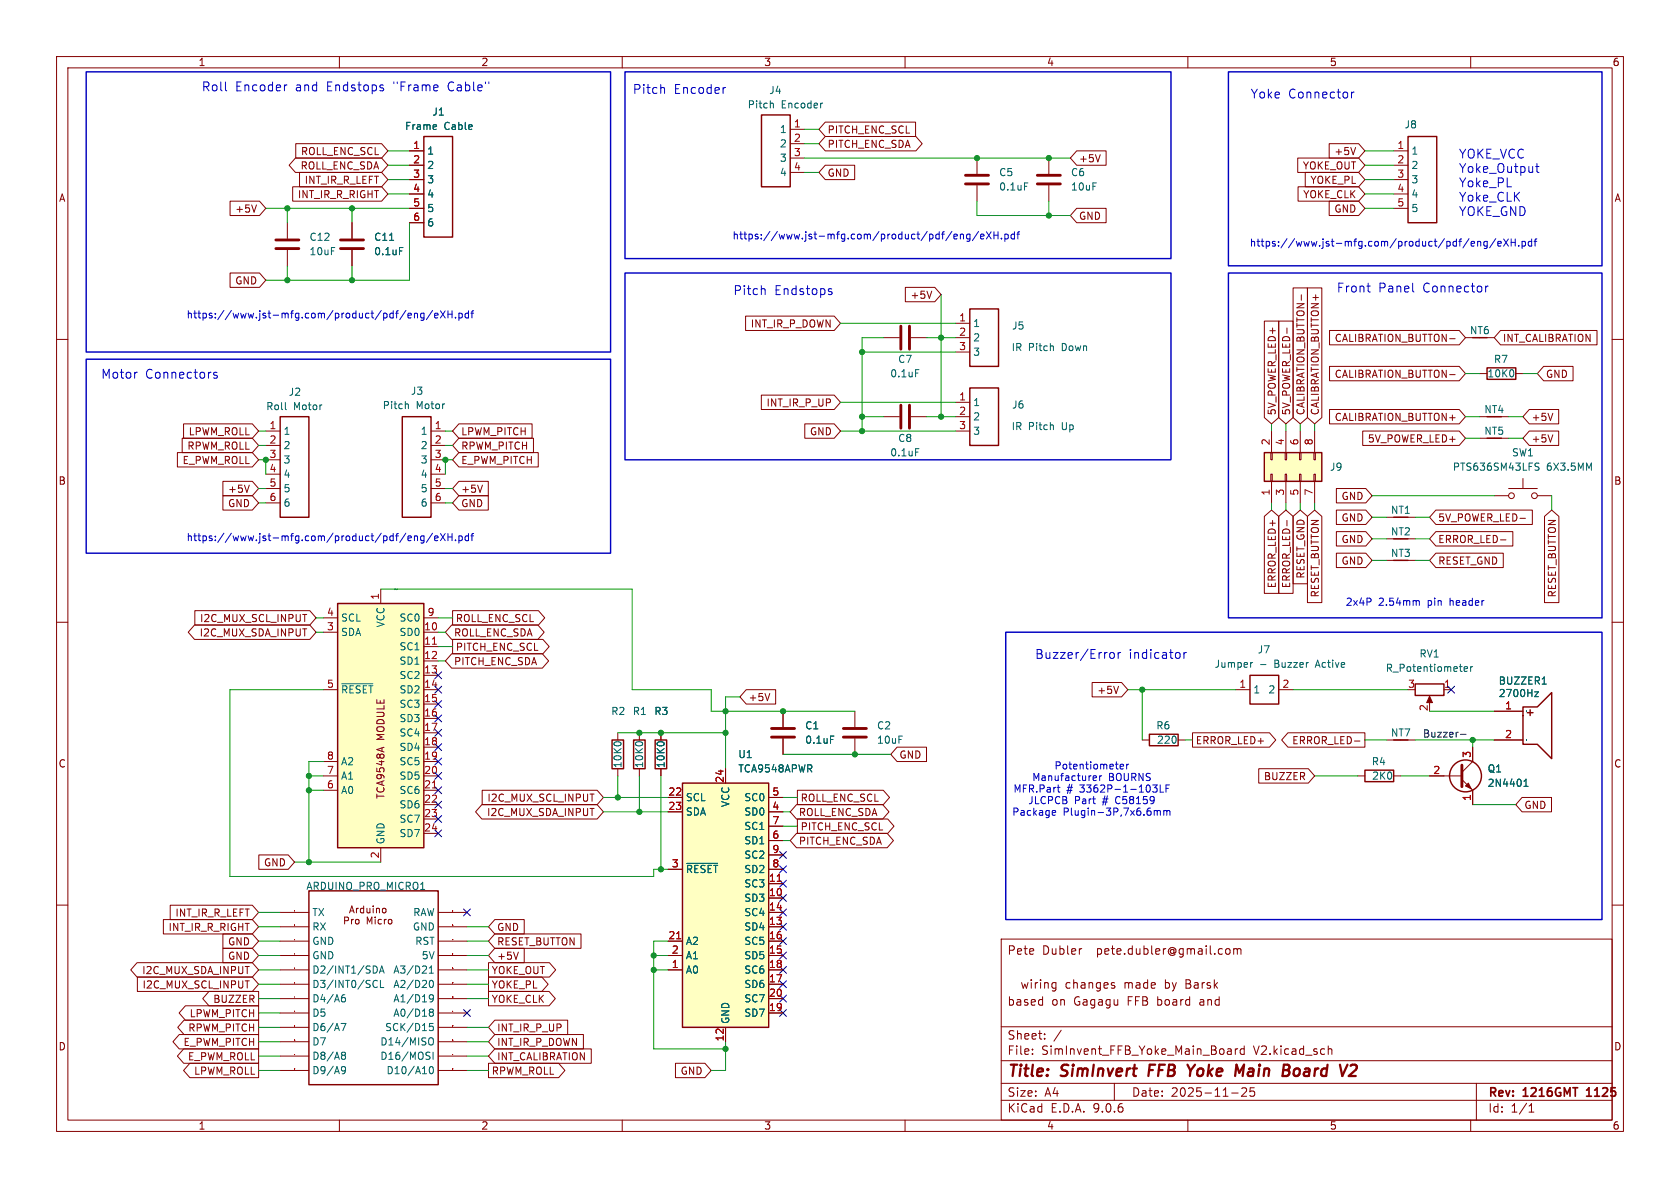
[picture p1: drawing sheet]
<svg xmlns="http://www.w3.org/2000/svg" width="297mm" height="210mm" viewBox="0 0 297 210" stroke-linecap="round" stroke-linejoin="round" font-family="sans-serif">
<g fill="none" stroke="#840000" stroke-width=".18">
<path d="M10 10h277v190h-277zM12 12h273v186h-273zM60 10v2M110 10v2M160 10v2M210 10v2M260 10v2M50.8 39.4v2.8M62.2 39.4v2.8M72.4 26.7h2.5M72.4 29.2h2.5M72.4 31.8h2.5"/>
<path d="M72.4 34.3h2.5M72.4 36.8h2.5M72.4 39.4h2.5M50.8 44.2v2.8M62.2 44.2v2.8M259.1 59.7h5.1M10 60h2M47 76.2h2.5M47 78.7h2.5M76.2 76.2h2.5M76.2 78.7h2.5M261.6 66h1.3"/>
<path d="M268 66h1.2M285 60h2M47 81.3h2.5M47 83.8h2.5M47 86.4h2.5M47 88.9h2.5M76.2 81.3h2.5M76.2 83.8h2.5M76.2 86.4h2.5M76.2 88.9h2.5M10 110h2M285 110h2"/>
<path d="M138.4 125.7v2.8M138.4 130.6v2.8M151.1 125.7v2.8M151.1 130.6v2.8M10 160h2M49.5 161.3h5.1M49.5 163.8h5.1M49.5 166.4h5.1M49.5 168.9h5.1M49.5 171.5h5.1M49.5 174h5.1M49.5 176.5h5.1"/>
<path d="M49.5 179.1h5.1M60.9 162.8l.6-.1 .1-.2v-.3l-.7-.1v1.2M61.8 161.4l.4-1.2 .4 1.2M61.9 161h.6M62.1 162.5v.8M62.5 162.5l-.4 .3M62.9 162.6l.2-.1 .3 .1 .1 .5-.1 .2h-.3l-.2-.1zM63 160.6v.8M63.4 160.6l-.4 .2M64.3 160.6h-.4l-.2 .2 .1 .5h.5M64.3 160.2v1.2M64.9 160.6v.7l.3 .1 .2-.1"/>
<path d="M64.9 163.3v-1.2l.4 .9 .4-.9v1.2M65.4 160.6v.8M66 160.2v.1M66 160.6v.8M66.3 162.1v.1M66.3 162.5v.8M66.6 160.7l.1-.1h.3l.1 .8M66.6 160.6v.8M67.4 162.6l-.3-.1-.3 .3 .2 .5h.4M67.7 160.7l.1-.1 .4 .1v.4l-.1 .2-.3 .1-.1-.1zM67.9 162.5v.8M68.3 162.5l-.4 .3"/>
<path d="M68.7 163.2l.2 .1 .3-.1M77.5 161.3h5M77.5 163.8h5M77.5 166.4h5M77.5 168.9h5M77.5 171.5h5M77.5 174h5M77.5 176.5h5M77.5 179.1h5M177 166h108v32h-108zM184.2 176.7l.1 .1M184.3 176.2v1.5"/>
<path d="M184.3 177.6l-.1 .1M186.5 173.7l.2 .1M186.7 173.7l-.1 1.4M186.7 174.6l-.2 .1M191.1 167.7h.1M197 174.3v.3M216.7 168l.3-.3 .3 .1 .2 .2v.4l-.2 .2-.3 .1-.3-.3M218.1 167.8l.4-.1 .2 .2M218.1 167.7v1M218.7 167.9l.3-.2 .3 .1 .1 .9M218.7 167.9v.8M285 160h2"/>
<path d="M49.5 181.6h5.1M49.5 184.2h5.1M49.5 186.7h5.1M49.5 189.2h5.1M60 198v2M77.5 181.6h5M77.5 184.2h5M77.5 186.7h5M77.5 189.2h5M110 198v2M160 198v2M177 194.5h108"/>
<path d="M177 191.5h108M177 187.5h108M177 181.5h108M182.5 186.3v.1M182.5 185.5v.1M184.7 183.6v.1M184.7 182.8v.1M187.6 182.1l-1.3 2M197 191.5v3M210 198v2M217.2 185.4h.3l.2 .2v.8M217.7 186.3l-.5 .1"/>
<path d="M217.7 185.8h-.5M217.7 193.2h1.2M218.4 185.4v1M218.8 185.4l-.3 .1-.1 .2M219.5 192.4l.6-.1 .2 .1 .1 .3-.9 1.1h.9M220 185.5l-.5-.1-.3 .3v.4l.2 .2h.6M220 184.9v1.5M221.7 192.3h-.7v.7l.2-.1h.5l.1 .3-.1 .5-.2 .1-.5-.1M234.8 185.5l.2-.1 .4 .1 .1 .9M234.8 184.9v1.5M260 198v2M261 191.5v6.5"/>
<path d="M270.3 196.6h.9M270.3 195.5l.4-.4v1.5"/>
</g>
<path d="M280.5 193.8h.8M280.6 192.6l-.1 .1" fill="none" stroke="#840000" stroke-width=".3"/>
<path d="M203.3 188.2l-.3 2M209.9 188.2l.6 1.1M210.5 189.3l-.2 .9M211.3 188.2l-.8 1.1M219.1 189.6l.8-1.4-.2 2M229.5 188.9a.62 .62 0 0 0-.7 .4v.7l.2 .2h.3M239.1 188.2h.5a.45 .45 0 0 1 .3 .6l-.2 .3-1.3 1.1h1.3" fill="none" stroke="#840000" stroke-width=".4"/>
<path d="M48.8 42.4h4M48.8 43.9h4M60.2 42.4h4.1M60.2 43.9h4.1M136.4 128.8h4.1M136.4 130.3h4.1M149.1 128.8h4.1M149.1 130.3h4.1" fill="none" stroke="#840000" stroke-width=".51"/>
<g fill="none" stroke="#006464" stroke-width=".18">
<path d="M77.1 22.1l.1 .2-.6 .2M68.9 42.5h.7M70.6 43.8h.6M50.4 72.2l.2 .2M71.8 71.4l.4 .2v.6M267.5 65.5l.1 .3-.1 .7M146.8 130.1h.6M60.5 176.4l.3-.1 .3 .3-.1 .4h-.5M61 175.8l-.5 .2M66.2 173.4l.3-.1 .2 .1M66.3 170.8a.68 .68 0 0 1 .4 .6 .68 .68 0 0 1-.4 .6M66.7 174.4l-.2 .2-.3-.1"/>
<path d="M67.1 172l.4-1.2 .4 1.2M67.2 171.7h.6M67.3 173.3v1.3h.6M75.9 172h.7M75.9 171.1l.4-.3v1.2M76 173.4l.2-.1a.68 .68 0 0 1 .4 .6 .68 .68 0 0 1-.4 .7l-.2-.2-.1-.3zM76.1 178.9l-.2-.2 .2-.3h.3l.2 .2-.2 .3M76.1 178.9l-.2 .3 .1 .3 .1 .1h.4l.1-.2v-.2l-.2-.3M76.1 178.9h.3M76.6 176.4l-.2 .2h-.3l-.2-.2 .1-.5 .4-.1 .2 .2a.84 .84 0 0 1-.3 1.1h-.3M60.3 180.9h.8l-.5 1.3M60.5 186.1l.3-.1 .2 .1 .1 .2-.3 .2"/>
<path d="M60.5 188.6l.3-.1 .2 .2a.84 .84 0 0 1-.3 1.1h-.2M60.5 186.5h.1M60.6 186.5h.2M60.6 186.5l-.1 .1M60.8 186.5l.3 .3-.1 .3-.2 .2-.3-.1M61.1 189.1l-.3 .2h-.3M75.8 186.7l.2 .2-.2 .4M75.8 183.6l.3-.1a.43 .43 0 0 1 .5 .4v.4a.43 .43 0 0 1-.3 .4 .43 .43 0 0 1-.5-.2M75.8 186l.2 .1M76 188.7l.2-.2a.68 .68 0 0 1 .4 .7 .68 .68 0 0 1-.4 .6l-.2-.1-.1-.4zM76.6 186v1.3M76.6 180.9h-.6l-.1 .6 .2-.1 .4 .1 .1 .1v.5l-.2 .1-.5-.1"/>
</g>
<path d="M74.9 24.1h5.1v17.8h-5.1zM49.5 73.7h5.1v17.7h-5.1zM71.1 73.7h5.1v17.7h-5.1zM262.9 65h5.1v2.1h-5.1zM54.6 157.5h22.9v34.2h-22.9z" fill="none" stroke="#840000" stroke-width=".25"/>
<g fill="none" stroke="#a90000" stroke-width=".18">
<path d="M52.1 176.2h.1M52.1 161h.1M52.1 173.7h.1M52.1 178.8h.1M52.1 168.6h.1M52.1 163.6h.1M52.1 163.5h.1M52.1 166.1h.1M52.1 171.2h.1M52.1 163.5v.1M80 163.6h.1M80 166.1h.1"/>
<path d="M80 178.8h.1M80 161h.1M80 163.5h.1M80 173.7h.1M80 176.2v.1M80 163.5v.1M80 168.6h.1M80 171.2h.1M52.1 183.9h.1M52.1 186.4h.1M52.1 189h.1M52.1 188.9v.1"/>
<path d="M52.1 188.9h.1M52.1 181.3h.1M80 183.9h.1M80 189h.1M80 188.9v.1M80 186.4h.1M80 181.3h.1M80 188.9h.1"/>
</g>
<path d="M120.6 138.4h15.3v43.2h-15.3z" fill="#ffffc2"/>
<path d="M120.6 138.4h15.3v43.2h-15.3z" fill="none" stroke="#840000" stroke-width=".25"/>
<g fill="none" stroke="#840000" stroke-width=".18">
<path d="M264.2 87.6h2.5M266.7 86.4h5.1M269.2 84.6v1.8M271.8 87.6h2.5M128.3 135.9v2.5M118.1 141h2.5M118.1 143.5h2.5M118.1 153.7h2.5M135.9 141h2.5M135.9 143.5h2.5M135.9 153.7h2.5M135.9 146.1h2.5"/>
<path d="M135.9 148.6h2.5M135.9 151.1h2.5M135.9 156.2h2.5M135.9 158.8h2.5M118.1 166.4h2.5M118.1 168.9h2.5M118.1 171.5h2.5M135.9 166.4h2.5M135.9 168.9h2.5M135.9 171.5h2.5M135.9 161.3h2.5M135.9 163.8h2.5"/>
<path d="M135.9 174h2.5M135.9 176.5h2.5M135.9 179.1h2.5M128.3 181.6v2.6"/>
<circle cx="267.2" cy="87.6" r=".51"/>
<circle cx="271.3" cy="87.6" r=".51"/>
</g>
<path d="M271.5 82.4l.5 .2 .1 .3-.3 .2h-.4M271.5 81.9h.6M121.4 152.6h5.5" fill="none" stroke="#006464" stroke-width=".18"/>
<path d="M137.4 155.8h.7M119.6 166h.7" fill="none" stroke="#a90000" stroke-width=".18"/>
<path d="M223.5 80h10.2v5.1h-10.2z" fill="#ffffc2"/>
<g fill="none" stroke="#840000" stroke-width=".25">
<path d="M223.5 80h10.2v5.1h-10.2zM221 119.4h5.1v5.1h-5.1zM108.2 130.8h2v5.1h-2zM112 130.8h2v5.1h-2zM241.3 136.1h5.1v2.1h-5.1zM250.2 120.9h5.1v2h-5.1zM269.2 125h2.6l2.5-2.6v11.7l-2.5-2.5h-2.6zM270 126h1M270.5 125.5v1"/>
<circle cx="259.1" cy="137.2" r="2.82"/>
</g>
<g fill="none" stroke="#840000" stroke-width=".18">
<path d="M224.8 76.2v3.8M227.3 76.2v3.8M229.9 76.2v3.8M232.4 76.2v3.8M261.6 73.7h5.1M224.7 83.8h.2v1.3h-.2zM224.7 80h.2v1.3h-.2zM224.8 85.1v3.8M227.2 83.8h.3v1.3h-.3zM227.2 80h.3v1.3h-.3zM227.3 85.1v3.8M229.7 83.8h.3v1.3h-.3z"/>
<path d="M229.7 80h.3v1.3h-.3zM229.9 85.1v3.8M232.3 83.8h.2v1.3h-.2zM232.3 80h.2v1.3h-.2zM232.4 85.1v3.8M245.1 95.3h5.1M245.1 91.4h5.1M245.1 99.1h5.1M109.2 129.5v1.3M109.2 135.9v1.3M113 129.5v1.3M113 135.9v1.3"/>
<path d="M218.4 121.9h2.6M226.1 121.9h2.5M240 137.2h1.3M245.1 130.8h5.1M246.4 137.2h1.2M252.7 123.4v1.1M252.7 137.2h5.7M255.3 121.9h1.2M258.4 137.8l1.9 1.9v2.5M260.3 132.1v2.5l-1.9 1.9M264.2 130.8h5M264.2 125.7h5"/>
</g>
<g fill="none" stroke="#006464" stroke-width=".18">
<path d="M221.5 117.1l-.3 .1M222.8 117.5h1M258.8 118.3l.6-.2v-.2l-.4-.1-.2 .2 .1 .6h.5M260 117.8v.9M260.3 117.8l-.3 .3M108.7 131.2l.3-.1 .7 .1M112.5 131.2l.3-.1 .7 .1M269.4 139h.7M269.4 138.1l.4-.4v1.3M269.9 130.8h.1M269.9 125.7h.1M271.3 122.3h.7l-.7 .8h.7"/>
<path d="M272.6 120.9h.8"/>
</g>
<g fill="#840000" stroke="#840000" stroke-width=".18">
<path d="M252.7 123.1l.5 1.1h-1z"/>
<path d="M259.1 138.9l.5-.5 .5 1z"/>
</g>
<path d="M258.4 135.3v3.8" fill="none" stroke="#840000" stroke-width=".51"/>
<path d="M59.7 106.7h15.2v43.2h-15.2z" fill="#ffffc2"/>
<path d="M134.6 20.3h5.1v12.7h-5.1zM248.9 24.1h5.1v15.3h-5.1zM171.4 54.6h5.1v10.2h-5.1zM171.4 68.6h5.1v10.1h-5.1zM59.7 106.7h15.2v43.2h-15.2zM115.8 130.8h2.1v5.1h-2.1zM203.2 129.8h5.1v2h-5.1z" fill="none" stroke="#840000" stroke-width=".25"/>
<g fill="none" stroke="#840000" stroke-width=".18">
<path d="M40.7 35.6h5.2l1.1 1.2-1.1 1.3h-5.2zM45.3 36.2l-.4 1.3M51.7 33h15.8l1.1 1.3-1.1 1.3h-15.8zM52.2 27.9h15.3l1.1 1.3-1.1 1.3h-15.3l-1.1-1.3zM52.3 25.4h15.2l1.1 1.3-1.1 1.2h-15.2zM53 30.5h14.5l1.1 1.3-1.1 1.2h-14.5zM62.2 39.4v2.8M72.4 26.7h2.5M72.4 29.2h2.5M72.4 31.8h2.5M72.4 34.3h2.5M72.4 36.8h2.5"/>
<path d="M72.4 39.4h2.5M139.7 22.9h2.5M139.7 25.4h2.5M139.7 27.9h2.5M139.7 30.5h2.5M145.9 29.2h5.2v2.6h-5.2l-1.1-1.3zM145.9 21.6h16v2.5h-16l-1.1-1.2zM145.9 24.1h16l1.1 1.3-1.1 1.3h-16l-1.1-1.3zM172.7 27.9v2.8M172.7 32.8v2.8M185.4 27.9v2.8M185.4 32.8v2.8"/>
<path d="M190.3 36.8h5.2v2.6h-5.2l-1.1-1.3zM190.3 26.7h5.2v2.5h-5.2l-1.1-1.3zM194.5 27.3l-.4 1.3M229.4 27.9h10.8l1.1 1.3-1.1 1.3h-10.8zM229.5 33h10.7l1.1 1.3-1.1 1.3h-10.7zM230.8 30.5h9.4l1.1 1.3-1.1 1.2h-9.4zM235 25.4h5.2l1.1 1.3-1.1 1.2h-5.2zM235 35.6h5.2l1.1 1.2-1.1 1.3h-5.2zM239.6 26.1l-.4 1.2M246.4 26.7h2.5M246.4 29.2h2.5M246.4 31.8h2.5"/>
<path d="M246.4 34.3h2.5M246.4 36.8h2.5M40.7 48.3h5.2l1.1 1.2-1.1 1.3h-5.2zM62.2 44.2v2.8M131.8 55.9h15.7l1.1 1.3-1.1 1.2h-15.7zM156.2 59.7h2.8M160.1 50.8h5.2l1.1 1.3-1.1 1.2h-5.2zM161 59.7h2.8M164.7 51.5l-.4 1.2M168.9 57.2h2.5M168.9 59.7h2.5M223.5 56.8h2.6v17l-1.3 1.1-1.3-1.1z"/>
<path d="M226.1 56.8h2.5v17l-1.3 1.1-1.2-1.1zM227.5 58v.9M228.6 50.9h2.5v22.9l-1.2 1.1-1.3-1.1zM230.1 52.1v1M231.1 50.9h2.6v22.9l-1.3 1.1-1.3-1.1zM235 58.4h23l1.1 1.3-1.1 1.3h-23zM256.3 59.9h.9M265.3 58.4h17v2.6h-17l-1.1-1.3zM32.2 77.5h12.4l1.1 1.2-1.1 1.3h-12.4zM32.4 74.9h12.2l1.1 1.3-1.1 1.3h-12.2zM81.1 74.9h13v2.6h-13l-1.1-1.3zM81.1 77.5h13.2v2.5h-13.2l-1.1-1.3z"/>
<path d="M134.6 69.8h12.9l1.1 1.3-1.1 1.3h-12.9zM142.3 74.9h5.2l1.1 1.3-1.1 1.3h-5.2zM156.2 73.7h2.8M161 73.7h2.8M168.9 71.1h2.5M168.9 73.7h2.5M168.9 76.2h2.5M168.9 62.2h2.5M235 72.4h23l1.1 1.3-1.1 1.2h-23zM235 64.8h23l1.1 1.2-1.1 1.3h-23zM240.9 76.2h17.1l1.1 1.3-1.1 1.2h-17.1zM256.3 66.2h.9"/>
<path d="M261.6 77.5h5.1M270.4 76.2h5.2v2.5h-5.2l-1.2-1.2zM270.4 72.4h5.2v2.5h-5.2l-1.2-1.2zM272.9 64.8h5.2v2.5h-5.2l-1.1-1.3zM274.5 76.9l-.4 1.2M274.5 73.1l-.4 1.2M31.4 80h13.2l1.1 1.3-1.1 1.3h-13.2zM39.4 85.1h5.2l1.1 1.3-1.1 1.2h-5.2zM39.4 87.6h5.2l1.1 1.3-1.1 1.3h-5.2zM44.1 85.8l-.5 1.2M81.1 85.1h5.2v2.5h-5.2l-1.1-1.2zM81.1 87.6h5.2v2.6h-5.2l-1.1-1.3z"/>
<path d="M81.1 80h14.1v2.6h-14.1l-1.1-1.3zM85.3 85.8l-.4 1.2M223.5 91.3l1.3-1.1 1.3 1.1v13.6h-2.6zM226.1 91.3l1.2-1.1 1.3 1.1v13.6h-2.5zM227.5 92v1M228.6 91.3l1.3-1.1 1.2 1.1v11.9h-2.5zM231.1 91.3l1.3-1.1 1.3 1.1v15.2h-2.6zM236.3 86.4h5.2l1.1 1.2-1.1 1.3h-5.2zM236.3 97.8h5.2l1.1 1.3-1.1 1.2h-5.2zM236.3 90.2h5.2l1.1 1.2-1.1 1.3h-5.2zM236.3 94h5.2l1.1 1.3-1.1 1.2h-5.2zM253.8 90.2h17.1v2.5h-17.1l-1.1-1.3z"/>
<path d="M253.8 97.8h12v2.5h-12l-1.1-1.2zM253.8 94h13.7v2.5h-13.7l-1.1-1.2zM265.3 95.4h.9M268.7 91.6h1M273 91.3l1.3-1.1 1.3 1.1v15.2h-2.6zM34.4 110.5h20.4l1.1 1.3-1.1 1.2h-20.4l-1.1-1.2zM34.4 107.9h20.4l1.1 1.3-1.1 1.3h-20.4zM57.1 109.2h2.6M57.1 111.8h2.6M67.3 104.1v2.6M74.9 109.2h2.6M74.9 111.8h2.6"/>
<path d="M74.9 114.3h2.6M74.9 116.8h2.6M74.9 119.4h2.6M79.9 115.6h16l1.1 1.2-1.1 1.3h-16l-1.2-1.3zM79.9 110.5h15.2l1.1 1.3-1.1 1.2h-15.2l-1.2-1.2zM80 107.9h15.2l1.1 1.3-1.1 1.3h-15.2zM80 113h16l1.1 1.3-1.1 1.3h-16zM57.1 121.9h2.6M57.1 134.6h2.6M57.1 137.2h2.6M57.1 139.7h2.6M74.9 121.9h2.6"/>
<path d="M74.9 134.6h2.6M74.9 137.2h2.6M74.9 139.7h2.6M74.9 124.5h2.6M74.9 127h2.6M74.9 129.5h2.6M74.9 132.1h2.6M85.2 139.7h20.4l1.1 1.3-1.1 1.2h-20.4zM116.8 129.5v1.3M116.8 135.9v1.3M128.3 135.9v2.5M131.9 121.9h5.2v2.6h-5.2l-1.1-1.3z"/>
<path d="M136.1 122.6l-.4 1.3M138.4 125.7v2.8M138.4 130.6v2.8M141 139.7h15.2l1.1 1.3-1.1 1.2h-15.2zM158.6 132.1h5.2v2.5h-5.2l-1.1-1.2zM193.1 120.6h5.2l1.1 1.3-1.1 1.3h-5.2zM197.7 121.3l-.4 1.3M201.9 130.8h1.3M208.3 130.8h1.2M210.8 129.5h13.6l1.1 1.3-1.1 1.3h-13.6zM222.5 135.9h8.8l1.1 1.3-1.1 1.2h-8.8zM227.7 129.5h13.6v2.6h-13.6l-1.1-1.3z"/>
<path d="M239.5 131h.9M252.7 137.2h2.6M260.3 132.1v2.5M260.3 139.7v2.5M264.2 130.8h5M264.2 125.7h5M45.8 151.1h5.2l1.1 1.3-1.1 1.3h-5.2zM67.3 149.9v2.5M74.9 142.2h2.6M74.9 144.8h2.6M74.9 147.3h2.6M85.2 142.2h20.4l1.1 1.3-1.1 1.3h-20.4l-1.1-1.3z"/>
<path d="M118.1 141h2.5M118.1 143.5h2.5M118.1 153.7h2.5M135.9 141h2.5M135.9 143.5h2.5M135.9 153.7h2.5M135.9 146.1h2.5M135.9 148.6h2.5M135.9 151.1h2.5M135.9 156.2h2.5M135.9 158.8h2.5M140.8 147.3h16l1.2 1.3-1.2 1.3h-16l-1.1-1.3z"/>
<path d="M140.8 142.2h15.3l1.1 1.3-1.1 1.3h-15.3l-1.1-1.3zM141 144.8h15.9l1.2 1.3-1.2 1.2h-15.9zM269.1 141h5.2v2.5h-5.2l-1.1-1.3zM24.2 170.2h20.4l1.1 1.3-1.1 1.2h-20.4l-1.1-1.2zM24.3 172.7h20.3l1.1 1.3-1.1 1.3h-20.3zM28.9 162.6h15.7l1.1 1.2-1.1 1.3h-15.7zM30.1 160h14.5l1.1 1.3-1.1 1.3h-14.5zM32.8 177.8h12.9v2.5h-12.9l-1.1-1.2zM36.9 175.3h8.8v2.5h-8.8l-1.1-1.3zM39.4 167.6h5.2l1.1 1.3-1.1 1.3h-5.2zM39.4 165.1h5.2l1.1 1.3-1.1 1.2h-5.2zM86.4 175.3h10.7l1.1 1.2-1.1 1.3h-10.7z"/>
<path d="M86.4 172.7h9.4l1.1 1.3-1.1 1.3h-9.4zM86.4 170.2h10.7l1.1 1.3-1.1 1.2h-10.7zM87.5 167.6h5.2v2.6h-5.2l-1.1-1.3zM87.5 162.6h5.2v2.5h-5.2l-1.1-1.3zM87.5 165.1h15.2v2.5h-15.2l-1.1-1.2zM91.6 168.3l-.4 1.3M118.1 166.4h2.5M118.1 168.9h2.5M118.1 171.5h2.5M135.9 166.4h2.5M135.9 168.9h2.5M135.9 171.5h2.5"/>
<path d="M135.9 161.3h2.5M135.9 163.8h2.5M135.9 174h2.5M135.9 176.5h2.5M135.9 179.1h2.5M31.7 182.9h14v2.5h-14l-1.1-1.2zM32.5 185.4h13.2v2.6h-13.2l-1.1-1.3zM32.5 180.3h13.2v2.6h-13.2l-1.1-1.3zM33.6 188h12.1v2.5h-12.1l-1.2-1.3zM86.4 188h12.4l1.1 1.2-1.1 1.3h-12.4zM87.5 182.9h15.6v2.5h-15.6l-1.1-1.2zM87.5 185.4h17v2.6h-17l-1.1-1.3z"/>
<path d="M87.5 180.3h12.9v2.6h-12.9l-1.1-1.3zM119.4 188h5.2l1.1 1.2-1.1 1.3h-5.2zM128.3 181.6v2.6"/>
</g>
<g fill="none" stroke="#006464" stroke-width=".18">
<path d="M136.4 18.2l.3 .2v.7M145.4 18.2l-.2 .1M77.1 22.1l.1 .2-.6 .2M181.1 32.3h.6M68.9 42.5h.7M70.6 43.8h.6M161.9 79.3h.6M161.9 65.3h.6M60.4 120.9h5.5M116.3 131.2l.3-.1 .7 .1M146.8 130.1h.6M269.4 139h.7"/>
<path d="M269.4 138.1l.4-.4v1.3M269.9 130.8h.1M269.9 125.7h.1M271.3 122.3h.7l-.7 .8h.7M272.6 120.9h.8M121.4 152.6h5.5"/>
</g>
<path d="M76.4 113.9h.8M76.4 139.3h.8M137.4 155.8h.7M119.6 166h.7" fill="none" stroke="#a90000" stroke-width=".18"/>
<path d="M170.7 31h4.1M170.7 32.5h4.1M183.4 31h4.1M183.4 32.5h4.1M159.3 57.7v4M160.8 57.7v4M159.3 71.6v4.1M160.8 71.6v4.1" fill="none" stroke="#840000" stroke-width=".51"/>
<path d="M258.2 129.8h1" fill="none" stroke="#0f0f0f" stroke-width=".18"/>
<g fill="none" stroke="#009600" stroke-width=".18">
<path d="M47 36.8h25.4M50.8 36.8v2.6M62.2 36.8v2.6M68.6 29.2h3.8M68.6 26.7h3.8M68.6 31.8h3.8M68.6 34.3h3.8M72.4 39.4v10.1h-25.4M142.2 27.9h47M142.2 30.5h2.6M142.2 22.9h2.6M142.2 25.4h2.6"/>
<path d="M172.7 35.6v2.5h16.5M185.4 35.6v2.5M241.3 29.2h5.1M241.3 26.7h5.1M241.3 36.8h5.1M241.3 31.8h5.1M241.3 34.3h5.1M50.8 47v2.5M62.2 47v2.5M148.6 57.2h20.3M156.2 59.7h-3.8v16.5M163.8 59.7h5.1"/>
<path d="M166.4 52.1v21.6M45.7 76.2h1.3M45.7 78.7h1.3M78.7 76.2h1.3M78.7 78.7h1.3M148.6 71.1h20.3M148.6 76.2h20.3M152.4 73.7h3.8M152.4 62.2h16.5M163.8 73.7h5.1M224.8 74.9v1.3M227.3 74.9v1.3"/>
<path d="M229.9 74.9v1.3M232.4 74.9v1.3M259.1 73.7h2.5M259.1 66h2.5M259.1 77.5h2.5M266.7 73.7h2.5M266.7 77.5h2.5M269.2 66h2.6M45.7 86.4h1.3M45.7 81.3h1.3v2.5M45.7 88.9h1.3M78.7 86.4h1.3"/>
<path d="M78.7 88.9h1.3M80 81.3h-1.3v2.5M224.8 88.9v1.3M227.3 88.9v1.3M229.9 88.9v1.3M232.4 88.9v1.3M242.6 99.1h2.5M242.6 91.4h2.5M242.6 95.3h2.5M242.6 87.6h21.6M250.2 99.1h2.5M250.2 91.4h2.5"/>
<path d="M250.2 95.3h2.5M274.3 87.6v2.6M55.9 111.8h1.2M55.9 109.2h1.2M67.3 104.1h44.5v17.8h13.9v3.8h25.4M77.5 111.8h1.2M77.5 114.3h2.5M77.5 109.2h2.5M77.5 116.8h1.2M54.6 137.2h2.5M54.6 139.7h2.5M57.1 121.9h-16.5v33h75v-1.2h2.5"/>
<path d="M57.1 134.6h-2.5v17.8M109.2 129.5h19.1M109.2 137.2v3.8M113 137.2v6.3M116.8 137.2v16.5M130.8 123.2h-2.5v12.7M138.4 133.4h19.1M199.4 121.9h19M201.9 121.9v8.9M209.5 130.8h1.3M228.6 121.9h20.3M232.4 137.2h7.6"/>
<path d="M241.3 130.8h3.8M247.6 137.2h5.1M250.2 130.8h14M252.7 125.7h11.5M260.3 130.8v1.3M52.1 152.4h15.2M106.7 141h11.4M106.7 143.5h11.4M138.4 141h2.6M138.4 146.1h2.6M138.4 143.5h1.3M138.4 148.6h1.3"/>
<path d="M260.3 142.2h7.7M45.7 161.3h3.8M45.7 168.9h3.8M45.7 171.5h3.8M45.7 166.4h3.8M45.7 163.8h3.8M45.7 179.1h3.8M45.7 176.5h3.8M45.7 174h3.8M82.5 168.9h3.9M82.5 171.5h3.9M82.5 166.4h3.9"/>
<path d="M82.5 163.8h3.9M82.5 176.5h3.9M82.5 174h3.9M115.6 168.9h2.5M115.6 171.5h2.5M118.1 166.4h-2.5v19h12.7M45.7 184.2h3.8M45.7 181.6h3.8M45.7 186.7h3.8M45.7 189.2h3.8M82.5 184.2h3.9M82.5 181.6h3.9"/>
<path d="M82.5 186.7h3.9M82.5 189.2h3.9M128.3 184.2v5h-2.6"/>
</g>
<g fill="none" stroke="#000084" stroke-width=".18">
<path d="M76.9 118.8l1.2 1.2M78.1 118.8l-1.2 1.2M76.9 131.5l1.2 1.2M76.9 134l1.2 1.2M76.9 139.1l1.2 1.2M76.9 121.3l1.2 1.2M76.9 126.4l1.2 1.2M76.9 123.9l1.2 1.2M76.9 128.9l1.2 1.2M76.9 136.6l1.2 1.2M78.1 131.5l-1.2 1.2M78.1 134l-1.2 1.2"/>
<path d="M78.1 139.1l-1.2 1.2M78.1 121.3l-1.2 1.2M78.1 126.4l-1.2 1.2M78.1 123.9l-1.2 1.2M78.1 128.9l-1.2 1.2M78.1 136.6l-1.2 1.2M255.9 121.3l1.2 1.2M257.1 121.3l-1.2 1.2M76.9 144.2l1.2 1.2M76.9 141.6l1.2 1.2M76.9 146.7l1.2 1.2M78.1 144.2l-1.2 1.2"/>
<path d="M78.1 141.6l-1.2 1.2M78.1 146.7l-1.2 1.2M137.8 150.5l1.2 1.2M137.8 155.6l1.2 1.2M137.8 158.1l1.2 1.3M137.8 153.1l1.2 1.2M139 150.5l-1.2 1.2M139 155.6l-1.2 1.2M139 158.1l-1.2 1.3M139 153.1l-1.2 1.2M81.9 160.7l1.3 1.2M81.9 178.5l1.3 1.2"/>
<path d="M83.2 160.7l-1.3 1.2M83.2 178.5l-1.3 1.2M137.8 170.8l1.2 1.3M137.8 178.5l1.2 1.2M137.8 175.9l1.2 1.2M137.8 165.8l1.2 1.2M137.8 173.4l1.2 1.2M137.8 168.3l1.2 1.2M137.8 160.7l1.2 1.2M137.8 163.2l1.2 1.2M139 170.8l-1.2 1.3M139 178.5l-1.2 1.2"/>
<path d="M139 175.9l-1.2 1.2M139 165.8l-1.2 1.2M139 173.4l-1.2 1.2M139 168.3l-1.2 1.2M139 160.7l-1.2 1.2M139 163.2l-1.2 1.2"/>
</g>
<g fill="none" stroke="#0000c2" stroke-width=".18">
<path d="M39.9 16l.2 .1M50.7 15l-.3 .1M67.6 15.5l.2 .3-.2 .3M67.6 15l.2 .1M117.3 15.5l.2 .2v.8M128.3 15.5h-.3M238.9 16.3v1M239.4 16.3l-.3 .1-.2 .2M271.5 29.4h.6M271.7 28.9v1.4l.1 .1 .3 .1M72.1 55.8l.6-.1v-.3h-.4l-.2 .1 .1 .6h.5M73.3 55.5l.1-.1h.4v.8"/>
<path d="M73.3 55.4v.8M75 55.4h-.4l-.2 .2 .1 .5h.5M75 55.4v1l-.3 .2h-.3M76.5 54.9l-1.1 1.6M76.8 55.8l.6-.1v-.3h-.4l-.2 .1 .1 .6h.5M77.9 54.9l.8 1.3M78.7 54.9l-.8 1.3M79.2 54.9v1.3M79.2 55.5h.7M79.9 54.9v1.3M80.5 56.1v.1M81.1 55.4h.4l.2 .2-.1 .5h-.5"/>
<path d="M81.1 55.4v1.2M82.8 55.4h-.3l-.3 .2 .1 .5h.5M82.8 54.9v1.3M83.2 55.4h.5M83.7 54.9l-.3 .2v1.1M135 51l.3 .3v.8M146.7 51.6h.3l.1 .3-.2 .2h-.3M146.7 51l.3 .1M168.6 41.8l.6-.1v-.2l-.4-.1-.2 .2 .1 .6h.5M169.8 41.5l.2-.1 .3 .1v.7M169.8 41.4v.8M171.5 41.5l-.4-.1-.2 .2 .1 .6h.5"/>
<path d="M171.5 41.4v1l-.3 .3-.3-.1M173 40.9l-1.1 1.6M173.4 41.8l.6-.1-.1-.2-.4-.1-.1 .2v.6h.5M174.4 41l.8 1.2M175.2 41l-.8 1.2M175.7 41v1.2M175.7 41.6h.7M176.4 41v1.2M177 42.1v.1M177.6 41.5l.4-.1 .3 .2-.2 .6h-.5M177.6 41.4v1.3M179.3 41.5l-.3-.1-.3 .2 .2 .6h.4"/>
<path d="M179.3 41v1.2M179.8 41.4h.4M180.2 41l-.3 .2v1M241.6 50.6h.6M241.9 51.5l.3 .1M249.8 51.5l.2 .1M260.1 43.1l.6-.1-.1-.3h-.3l-.2 .1v.6h.5M261.2 42.8l.2-.1h.3l.1 .8M261.2 42.7v.8M262.6 50.6v1M262.9 42.7h-.3l-.3 .2 .1 .5h.5M262.9 42.7v1l-.2 .2h-.3"/>
<path d="M263.1 50.6h-.3l-.2 .3M264.4 42.2l-1.1 1.6M264.8 43.1l.6-.1-.1-.3h-.3l-.2 .1 .1 .6h.4M265.8 42.2l.9 1.3M266.7 42.2l-.9 1.3M267.2 42.2v1.3M267.2 42.8h.7M267.9 42.2v1.3M268.5 43.4v.1M269.1 42.7h.4l.2 .2-.1 .5h-.5M269.1 42.7v1.2M270.8 42.7h-.4l-.2 .2 .1 .5h.5"/>
<path d="M270.8 42.2v1.3M271.2 42.7h.5M271.7 42.2l-.3 .2v1.1M24.1 65.8h.2M38.4 65.9l-.4-.1-.2 .2v.3l.6 .1v.4h-.6M72.1 95.2l.6-.2v-.2l-.4-.1-.2 .2 .1 .6h.5M73.3 94.7v.9M73.3 94.9l.1-.2 .4 .1v.8M75 94.7v1.1l-.3 .2-.3-.1M75 94.8l-.4-.1-.2 .3 .1 .5h.5M76.5 94.2l-1.1 1.7M76.8 95.2l.6-.2v-.2l-.4-.1-.2 .2 .1 .6h.5"/>
<path d="M77.9 94.3l.8 1.3M78.7 94.3l-.8 1.3M79.2 94.3v1.3M79.2 94.9h.7M79.9 94.3v1.3M80.5 95.5v.1M81.1 94.7v1.3M81.1 94.8l.4-.1 .2 .3-.1 .5h-.5M82.8 94.3v1.3M82.8 94.8l-.3-.1-.3 .3 .1 .5h.5M83.2 94.7h.5M83.7 94.3l-.3 .2v1.1"/>
<path d="M196.3 115.5l.2-.2 .4 .2 .1 .6-.1 .2-.4 .1-.2-.2zM197.7 115.3v1.1M198.1 115.3l-.3 .1-.1 .2M208.6 115.5v.7M209.3 115.3v1.1M209.8 115.3l-.3 .1-.2 .2M242.3 105.9v.4M250.6 106.2l.3 .1v.7M186.9 139.2h.5M187.1 140h.3M193.3 137.9h.5M193.3 137.2l.4-.1 .2 .3-.6 .2"/>
<path d="M194.4 137.1v.9M194.8 137.1l-.4 .3M198 135.5l.6-.1v-.2l-.4-.1-.2 .2 .1 .6h.5M199.2 135.1v.8M199.5 135.1l-.3 .2M203.8 138.8h.8l-.5 .4 .4 .2v.5l-.2 .1h-.5M205.1 138.8v1.2h.6M206.1 139.4h.5M206.7 138.8h-.6v1.2M186.2 143.3h.4v.3l-.6 .1M186.6 144.1h-.4M204 143.4l.4-.1 .2 .2"/>
<path d="M204 143.3v.8M204.6 143.5l.2-.2h.3v.8M204.6 143.5v.6M205.7 143.4l.4-.1 .2 .2M205.7 143.3v.8M206.3 143.5l.2-.2h.3v.8M206.3 143.5v.6"/>
</g>
<path d="M15.2 12.7h92.7v49.5h-92.7zM110.5 12.7h96.5v33h-96.5zM217.2 12.7h66v34.3h-66zM110.5 48.3h96.5v33h-96.5zM217.2 48.3h66v60.9h-66zM15.2 63.5h92.7v34.3h-92.7zM177.8 111.8h105.4v50.8h-105.4z" fill="none" stroke="#0000c2" stroke-width=".25"/>
<g fill="#009600" stroke="#009600" stroke-width=".18">
<circle cx="50.8" cy="49.5" r=".46"/>
<circle cx="62.2" cy="49.5" r=".46"/>
<circle cx="62.2" cy="36.8" r=".46"/>
<circle cx="50.8" cy="36.8" r=".46"/>
<circle cx="128.3" cy="125.7" r=".46"/>
<circle cx="116.8" cy="129.5" r=".46"/>
<circle cx="113" cy="129.5" r=".46"/>
<circle cx="54.6" cy="137.2" r=".46"/>
<circle cx="54.6" cy="139.7" r=".46"/>
<circle cx="54.6" cy="152.4" r=".46"/>
<circle cx="128.3" cy="129.5" r=".46"/>
<circle cx="113" cy="143.5" r=".46"/>
<circle cx="116.8" cy="153.7" r=".46"/>
<circle cx="109.2" cy="141" r=".46"/>
<circle cx="128.3" cy="185.4" r=".46"/>
<circle cx="115.6" cy="168.9" r=".46"/>
<circle cx="115.6" cy="171.5" r=".46"/>
<circle cx="47" cy="81.3" r=".46"/>
<circle cx="78.7" cy="81.3" r=".46"/>
<circle cx="172.7" cy="27.9" r=".46"/>
<circle cx="185.4" cy="38.1" r=".46"/>
<circle cx="185.4" cy="27.9" r=".46"/>
<circle cx="152.4" cy="62.2" r=".46"/>
<circle cx="260.3" cy="130.8" r=".46"/>
<circle cx="151.1" cy="133.4" r=".46"/>
<circle cx="138.4" cy="125.7" r=".46"/>
<circle cx="152.4" cy="73.7" r=".46"/>
<circle cx="152.4" cy="76.2" r=".46"/>
<circle cx="201.9" cy="121.9" r=".46"/>
<circle cx="166.4" cy="73.7" r=".46"/>
<circle cx="166.4" cy="59.7" r=".46"/>
</g>
<g font-size="2.8" fill="#840000">
<text x="178" y="190.9">Title:</text>
<text x="187.7" y="190.9">SimInvert</text>
<text x="203.9" y="190.9">FFB</text>
<text x="211.6" y="190.9">Yoke</text>
<text x="220.8" y="190.9">Main</text>
<text x="230" y="190.9">Board</text>
</g>
<g font-size="2.2" fill="#0000c2">
<text x="35.6" y="16.3">Roll</text>
<text x="41.6" y="16.3">Encoder</text>
<text x="52.3" y="16.3">and</text>
<text x="57.9" y="16.3">Endstops</text>
<text x="69.8" y="16.3">&quot;Frame</text>
<text x="79.5" y="16.3">Cable&quot;</text>
<text x="111.8" y="16.7">Pitch</text>
<text x="119.1" y="16.7">Encoder</text>
<text x="221" y="17.5">Yoke</text>
<text x="227.7" y="17.5">Connector</text>
<text x="257.8" y="28.1">YOKE_VCC</text>
<text x="257.8" y="33.2">Yoke_PL</text>
<text x="257.8" y="30.7">Yoke_Output</text>
<text x="257.8" y="35.8">Yoke_CLK</text>
<text x="257.8" y="38.3">YOKE_GND</text>
<text x="129.5" y="52.3">Pitch</text>
<text x="136.9" y="52.3">Endstops</text>
<text x="236.2" y="51.8">Front</text>
<text x="243.6" y="51.8">Panel</text>
<text x="251.6" y="51.8">Connector</text>
<text x="17.8" y="67.1">Motor</text>
<text x="25.6" y="67.1">Connectors</text>
<text x="182.9" y="116.6">Buzzer/Error</text>
<text x="199.5" y="116.6">indicator</text>
</g>
<g font-size="2.1" fill="#840000">
<text x="178" y="169">Pete</text>
<text x="184.2" y="169">Dubler</text>
<text x="194" y="169">pete.dubler@gmail.com</text>
<text x="178" y="178">based</text>
<text x="180.6" y="175">wiring</text>
<text x="185.9" y="178">on</text>
<text x="188.5" y="175">changes</text>
<text x="189.9" y="178">Gagagu</text>
<text x="199.1" y="175">made</text>
<text x="199.5" y="178">FFB board</text>
<text x="206.4" y="175">by</text>
<text x="210.2" y="175">Barsk</text>
<text x="212.5" y="178">and</text>
<text x="178" y="184">Sheet:</text>
<text x="178" y="186.7">File:</text>
<text x="184.1" y="186.7">SimInvent_FFB_Yoke_Main_Board</text>
<text x="221.7" y="186.7">V2.kicad_sch</text>
<text x="178" y="196.9">KiCad</text>
<text x="178" y="194.1">Size:</text>
<text x="184.7" y="194.1">A4</text>
<text x="185.7" y="196.9">E.D.A.</text>
<text x="193.3" y="196.9">9.0.6</text>
<text x="200" y="194.1">Date:</text>
<text x="207" y="194.1">2025-11-25</text>
<text x="263" y="194.3">Rev:</text>
<text x="263" y="196.9">Id:</text>
<text x="267.1" y="196.9">1/1</text>
<text x="269.4" y="194.3">1216GMT</text>
<text x="281.2" y="194.3">1125</text>
</g>
<g font-size="1.8" fill="#840000">
<text x="35" y="11.9">1</text>
<text x="85" y="11.9">2</text>
<text x="135" y="11.9">3</text>
<text x="185" y="11.9">4</text>
<text x="235" y="11.9">5</text>
<text x="285" y="11.9">6</text>
<text x="146.2" y="23.8">PITCH_ENC_SCL</text>
<text x="53.1" y="27.6">ROLL_ENC_SCL</text>
<text x="146.2" y="26.4">PITCH_ENC_SDA</text>
<text x="190.7" y="28.9">+5V</text>
<text x="235.8" y="27.6">+5V</text>
<text x="10.3" y="35.9">A</text>
<text x="52.6" y="35.2">INT_IR_R_RIGHT</text>
<text x="53" y="30.2">ROLL_ENC_SDA</text>
<text x="53.8" y="32.7">INT_IR_R_LEFT</text>
<text x="146.2" y="31.4">GND</text>
<text x="230.2" y="30.2">YOKE_OUT</text>
<text x="230.3" y="35.2">YOKE_CLK</text>
<text x="231.6" y="32.7">YOKE_PL</text>
<text x="285.3" y="35.9">A</text>
<text x="41.5" y="37.8">+5V</text>
<text x="190.7" y="39.1">GND</text>
<text x="235.8" y="37.8">GND</text>
<text x="41.5" y="50.5">GND</text>
<text x="160.9" y="53">+5V</text>
<text x="132.6" y="58.1">INT_IR_P_DOWN</text>
<text x="235.9" y="60.6">CALIBRATION_BUTTON-</text>
<text x="265.6" y="60.6">INT_CALIBRATION</text>
<text x="235.9" y="67">CALIBRATION_BUTTON-</text>
<text x="273.2" y="67">GND</text>
<text x="33.3" y="77.2">LPWM_ROLL</text>
<text x="81.4" y="77.2">LPWM_PITCH</text>
<text x="135.4" y="72.1">INT_IR_P_UP</text>
<text x="143.1" y="77.2">GND</text>
<text x="225.7" y="73.5" transform="rotate(-90 225.7 73.5)">5V_POWER_LED+</text>
<text x="228.3" y="73.5" transform="rotate(-90 228.3 73.5)">5V_POWER_LED-</text>
<text x="230.8" y="73.5" transform="rotate(-90 230.8 73.5)">CALIBRATION_BUTTON-</text>
<text x="233.4" y="73.5" transform="rotate(-90 233.4 73.5)">CALIBRATION_BUTTON+</text>
<text x="235.9" y="74.6">CALIBRATION_BUTTON+</text>
<text x="270.7" y="74.6">+5V</text>
<text x="32.2" y="82.2">E_PWM_ROLL</text>
<text x="33" y="79.7">RPWM_ROLL</text>
<text x="81.4" y="82.2">E_PWM_PITCH</text>
<text x="81.4" y="79.7">RPWM_PITCH</text>
<text x="241.7" y="78.4">5V_POWER_LED+</text>
<text x="270.7" y="78.4">+5V</text>
<text x="10.3" y="85.9">B</text>
<text x="40.2" y="87.3">+5V</text>
<text x="40.2" y="89.9">GND</text>
<text x="81.4" y="87.3">+5V</text>
<text x="81.4" y="89.9">GND</text>
<text x="237.1" y="88.6">GND</text>
<text x="285.3" y="85.9">B</text>
<text x="237.1" y="92.4">GND</text>
<text x="254.2" y="92.4">5V_POWER_LED-</text>
<text x="237.1" y="100">GND</text>
<text x="237.1" y="96.2">GND</text>
<text x="254.2" y="100">RESET_GND</text>
<text x="254.2" y="96.2">ERROR_LED-</text>
<text x="225.7" y="104.1" transform="rotate(-90 225.7 104.1)">ERROR_LED+</text>
<text x="228.3" y="104.1" transform="rotate(-90 228.3 104.1)">ERROR_LED-</text>
<text x="230.8" y="102.4" transform="rotate(-90 230.8 102.4)">RESET_GND</text>
<text x="233.4" y="105.7" transform="rotate(-90 233.4 105.7)">RESET_BUTTON</text>
<text x="275.3" y="105.7" transform="rotate(-90 275.3 105.7)">RESET_BUTTON</text>
<text x="35.2" y="112.7">I2C_MUX_SDA_INPUT</text>
<text x="35.3" y="110.2">I2C_MUX_SCL_INPUT</text>
<text x="80.2" y="112.7">ROLL_ENC_SDA</text>
<text x="80.5" y="110.2">ROLL_ENC_SCL</text>
<text x="80.2" y="117.8">PITCH_ENC_SDA</text>
<text x="80.5" y="115.3">PITCH_ENC_SCL</text>
<text x="132.2" y="124.1">+5V</text>
<text x="193.9" y="122.9">+5V</text>
<text x="68.2" y="130.9" transform="rotate(-90 68.2 130.9)">MODULE</text>
<text x="211.3" y="131.8">ERROR_LED+</text>
<text x="228.3" y="131.8">ERROR_LED-</text>
<text x="10.3" y="135.9">C</text>
<text x="158.9" y="134.3">GND</text>
<text x="285.3" y="135.9">C</text>
<text x="68.2" y="141.3" transform="rotate(-90 68.2 141.3)">TCA9548A</text>
<text x="86.1" y="141.9">I2C_MUX_SCL_INPUT</text>
<text x="141.4" y="141.9">ROLL_ENC_SCL</text>
<text x="223.3" y="138.1">BUZZER</text>
<text x="269.4" y="143.2">GND</text>
<text x="86" y="144.5">I2C_MUX_SDA_INPUT</text>
<text x="141.1" y="149.5">PITCH_ENC_SDA</text>
<text x="141.1" y="144.5">ROLL_ENC_SDA</text>
<text x="141.4" y="147">PITCH_ENC_SCL</text>
<text x="46.6" y="153.4">GND</text>
<text x="29.7" y="164.8">INT_IR_R_RIGHT</text>
<text x="30.9" y="162.2">INT_IR_R_LEFT</text>
<text x="40.2" y="167.3">GND</text>
<text x="87.8" y="164.8">GND</text>
<text x="87.8" y="167.3">RESET_BUTTON</text>
<text x="25" y="172.4">I2C_MUX_SDA_INPUT</text>
<text x="40.2" y="169.9">GND</text>
<text x="86.8" y="172.4">YOKE_OUT</text>
<text x="87.8" y="169.9">+5V</text>
<text x="25.1" y="174.9">I2C_MUX_SCL_INPUT</text>
<text x="37.6" y="177.5">BUZZER</text>
<text x="86.8" y="177.5">YOKE_CLK</text>
<text x="86.8" y="174.9">YOKE_PL</text>
<text x="10.3" y="185.9">D</text>
<text x="32.3" y="185.1">E_PWM_PITCH</text>
<text x="33.2" y="182.6">RPWM_PITCH</text>
<text x="33.4" y="180">LPWM_PITCH</text>
<text x="87.8" y="185.1">INT_IR_P_DOWN</text>
<text x="87.8" y="182.6">INT_IR_P_UP</text>
<text x="285.3" y="185.9">D</text>
<text x="33.1" y="187.6">E_PWM_ROLL</text>
<text x="34.2" y="190.2">LPWM_ROLL</text>
<text x="86.8" y="190.2">RPWM_ROLL</text>
<text x="87.8" y="187.6">INT_CALIBRATION</text>
<text x="120.2" y="190.2">GND</text>
<text x="35" y="199.9">1</text>
<text x="85" y="199.9">2</text>
<text x="135" y="199.9">3</text>
<text x="185" y="199.9">4</text>
<text x="235" y="199.9">5</text>
<text x="285" y="199.9">6</text>
</g>
<g font-size="1.8" fill="#006464">
<text x="135.9" y="16.8">J4</text>
<text x="71.5" y="23.2">Frame</text>
<text x="76.3" y="20.6">J1</text>
<text x="78.5" y="23.2">Cable</text>
<text x="132.1" y="19.4">Pitch</text>
<text x="137.8" y="23.7">1</text>
<text x="138.1" y="19.4">Encoder</text>
<text x="248.2" y="22.9">J8</text>
<text x="75.4" y="27.5">1</text>
<text x="137.8" y="26.3">2</text>
<text x="137.8" y="28.8">3</text>
<text x="249.4" y="27.5">1</text>
<text x="75.4" y="30.1">2</text>
<text x="75.4" y="32.6">3</text>
<text x="75.4" y="35.2">4</text>
<text x="137.8" y="31.3">4</text>
<text x="176.5" y="31.3">C5</text>
<text x="176.5" y="33.9">0.1uF</text>
<text x="189.2" y="31.3">C6</text>
<text x="189.2" y="33.9">10uF</text>
<text x="249.4" y="30.1">2</text>
<text x="249.4" y="32.6">3</text>
<text x="249.4" y="35.2">4</text>
<text x="75.4" y="37.7">5</text>
<text x="75.4" y="40.2">6</text>
<text x="249.4" y="37.7">5</text>
<text x="54.6" y="42.8">C12</text>
<text x="54.6" y="45.3">10uF</text>
<text x="66" y="42.8">C11</text>
<text x="66" y="45.3">0.1uF</text>
<text x="172" y="58">1</text>
<text x="178.8" y="58.5">J5</text>
<text x="259.8" y="59.3">NT6</text>
<text x="158.7" y="64.4">C7</text>
<text x="172" y="60.6">2</text>
<text x="172" y="63.1">3</text>
<text x="178.7" y="62.3">IR</text>
<text x="181.8" y="62.3">Pitch</text>
<text x="187.8" y="62.3">Down</text>
<text x="264" y="64.4">R7</text>
<text x="50.9" y="70.2">J2</text>
<text x="72.5" y="70">J3</text>
<text x="157.3" y="66.9">0.1uF</text>
<text x="172" y="72">1</text>
<text x="262.9" y="66.9">10K0</text>
<text x="47" y="72.7">Roll</text>
<text x="50" y="77.1">1</text>
<text x="51.9" y="72.7">Motor</text>
<text x="67.6" y="72.5">Pitch</text>
<text x="73.6" y="72.5">Motor</text>
<text x="74.3" y="77.1">1</text>
<text x="172" y="74.5">2</text>
<text x="172" y="77.1">3</text>
<text x="178.7" y="76.2">IR</text>
<text x="178.8" y="72.4">J6</text>
<text x="181.8" y="76.2">Pitch</text>
<text x="187.8" y="76.2">Up</text>
<text x="262.3" y="73.3">NT4</text>
<text x="262.3" y="77.1">NT5</text>
<text x="50" y="79.6">2</text>
<text x="50" y="82.1">3</text>
<text x="74.3" y="79.6">2</text>
<text x="74.3" y="82.1">3</text>
<text x="157.3" y="80.9">0.1uF</text>
<text x="158.7" y="78.3">C8</text>
<text x="235" y="83.4">J9</text>
<text x="256.7" y="83.4">PTS636SM43LFS</text>
<text x="267.2" y="80.9">SW1</text>
<text x="273.4" y="83.4">6X3.5MM</text>
<text x="50" y="84.7">4</text>
<text x="50" y="87.2">5</text>
<text x="50" y="89.8">6</text>
<text x="74.3" y="84.7">4</text>
<text x="74.3" y="87.2">5</text>
<text x="74.3" y="89.8">6</text>
<text x="245.8" y="94.8">NT2</text>
<text x="245.8" y="91">NT1</text>
<text x="245.8" y="98.7">NT3</text>
<text x="69.5" y="105">~</text>
<text x="60.2" y="110.1">SCL</text>
<text x="60.2" y="112.6">SDA</text>
<text x="68.2" y="111" transform="rotate(-90 68.2 111)">VCC</text>
<text x="70.5" y="110.1">SC0</text>
<text x="70.5" y="112.6">SD0</text>
<text x="70.5" y="115.2">SC1</text>
<text x="70.5" y="117.7">SD1</text>
<text x="214.6" y="118.2">Jumper</text>
<text x="222.3" y="115.7">J7</text>
<text x="225.4" y="118.2">Buzzer</text>
<text x="232.9" y="118.2">Active</text>
<text x="244.9" y="119">R_Potentiometer</text>
<text x="250.8" y="116.4">RV1</text>
<text x="60.2" y="122.8">~{RESET}</text>
<text x="70.5" y="120.2">SC2</text>
<text x="70.5" y="122.8">SD2</text>
<text x="70.5" y="125.3">SC3</text>
<text x="221.5" y="122.8">1</text>
<text x="224.1" y="122.8">2</text>
<text x="264.9" y="121.2">BUZZER1</text>
<text x="264.9" y="123.4">2700Hz</text>
<text x="70.5" y="127.9">SD3</text>
<text x="70.5" y="130.4">SC4</text>
<text x="108" y="126.6">R2</text>
<text x="111.8" y="126.6">R1</text>
<text x="115.6" y="126.6">R3</text>
<text x="142.2" y="129.1">C1</text>
<text x="142.2" y="131.7">0.1uF</text>
<text x="154.9" y="129.1">C2</text>
<text x="154.9" y="131.7">10uF</text>
<text x="204.3" y="129.1">R6</text>
<text x="204.4" y="131.7">220</text>
<text x="245.8" y="130.4">NT7</text>
<text x="60.2" y="135.5">A2</text>
<text x="70.5" y="132.9">SD4</text>
<text x="70.5" y="135.5">SC5</text>
<text x="110.1" y="135.9" transform="rotate(-90 110.1 135.9)">10K0</text>
<text x="113.9" y="135.9" transform="rotate(-90 113.9 135.9)">10K0</text>
<text x="117.7" y="135.9" transform="rotate(-90 117.7 135.9)">10K0</text>
<text x="130.4" y="134.2">U1</text>
<text x="130.4" y="136.8">TCA9548APWR</text>
<text x="242.4" y="135.5">R4</text>
<text x="262.9" y="136.8">Q1</text>
<text x="60.2" y="138">A1</text>
<text x="60.2" y="140.6">A0</text>
<text x="70.5" y="138">SD5</text>
<text x="70.5" y="140.6">SC6</text>
<text x="70.5" y="143.1">SD6</text>
<text x="121.2" y="141.8">SCL</text>
<text x="129.1" y="142.8" transform="rotate(-90 129.1 142.8)">VCC</text>
<text x="131.5" y="141.8">SC0</text>
<text x="242.5" y="138">2K0</text>
<text x="262.9" y="139.3">2N4401</text>
<text x="68.2" y="149.4" transform="rotate(-90 68.2 149.4)">GND</text>
<text x="70.5" y="145.6">SC7</text>
<text x="70.5" y="148.2">SD7</text>
<text x="121.2" y="144.4">SDA</text>
<text x="131.5" y="144.4">SD0</text>
<text x="131.5" y="146.9">SC1</text>
<text x="131.5" y="149.5">SD1</text>
<text x="121.2" y="154.5">~{RESET}</text>
<text x="131.5" y="152">SC2</text>
<text x="131.5" y="154.5">SD2</text>
<text x="54.1" y="157.5">ARDUINO_PRO_MICRO1</text>
<text x="131.5" y="157.1">SC3</text>
<text x="131.5" y="159.6">SD3</text>
<text x="55.1" y="162.2">TX</text>
<text x="55.1" y="164.7">RX</text>
<text x="55.1" y="167.2">GND</text>
<text x="72.9" y="164.7">GND</text>
<text x="72.9" y="162.2">RAW</text>
<text x="73.3" y="167.2">RST</text>
<text x="121.2" y="167.2">A2</text>
<text x="131.5" y="162.2">SC4</text>
<text x="131.5" y="164.7">SD4</text>
<text x="131.5" y="167.2">SC5</text>
<text x="55.1" y="169.8">GND</text>
<text x="55.1" y="172.3">D2/INT1/SDA</text>
<text x="69.4" y="172.3">A3/D21</text>
<text x="74.5" y="169.8">5V</text>
<text x="121.2" y="169.8">A1</text>
<text x="121.2" y="172.3">A0</text>
<text x="131.5" y="169.8">SD5</text>
<text x="131.5" y="172.3">SC6</text>
<text x="55.1" y="174.9">D3/INT0/SCL</text>
<text x="55.1" y="177.4">D4/A6</text>
<text x="55.1" y="179.9">D5</text>
<text x="69.4" y="174.9">A2/D20</text>
<text x="69.4" y="177.4">A1/D19</text>
<text x="69.4" y="179.9">A0/D18</text>
<text x="131.5" y="174.9">SD6</text>
<text x="131.5" y="177.4">SC7</text>
<text x="131.5" y="179.9">SD7</text>
<text x="55.1" y="182.5">D6/A7</text>
<text x="55.1" y="185">D7</text>
<text x="67.1" y="185">D14/MISO</text>
<text x="68" y="182.5">SCK/D15</text>
<text x="129.1" y="181.1" transform="rotate(-90 129.1 181.1)">GND</text>
<text x="55.1" y="187.6">D8/A8</text>
<text x="55.1" y="190.1">D9/A9</text>
<text x="67.1" y="187.6">D16/MOSI</text>
<text x="68.2" y="190.1">D10/A10</text>
</g>
<g font-size="1.8" fill="#a90000">
<text x="140.3" y="22.6">1</text>
<text x="73" y="26.4">1</text>
<text x="73" y="29">2</text>
<text x="140.3" y="25.1">2</text>
<text x="140.3" y="27.7">3</text>
<text x="246.9" y="26.4">1</text>
<text x="246.9" y="29">2</text>
<text x="73" y="31.5">3</text>
<text x="73" y="34">4</text>
<text x="140.3" y="30.2">4</text>
<text x="246.9" y="31.5">3</text>
<text x="246.9" y="34">4</text>
<text x="73" y="36.6">5</text>
<text x="73" y="39.1">6</text>
<text x="246.9" y="36.6">5</text>
<text x="169.5" y="56.9">1</text>
<text x="169.5" y="59.4">2</text>
<text x="169.5" y="62">3</text>
<text x="169.5" y="70.9">1</text>
<text x="47.6" y="75.9">1</text>
<text x="76.8" y="75.9">1</text>
<text x="169.5" y="73.4">2</text>
<text x="169.5" y="75.9">3</text>
<text x="47.6" y="78.5">2</text>
<text x="47.6" y="81">3</text>
<text x="47.6" y="83.6">4</text>
<text x="76.8" y="78.5">2</text>
<text x="76.8" y="81">3</text>
<text x="76.8" y="83.6">4</text>
<text x="224.5" y="78.8" transform="rotate(-90 224.5 78.8)">2</text>
<text x="227.1" y="78.8" transform="rotate(-90 227.1 78.8)">4</text>
<text x="229.6" y="78.8" transform="rotate(-90 229.6 78.8)">6</text>
<text x="232.2" y="78.8" transform="rotate(-90 232.2 78.8)">8</text>
<text x="47.6" y="86.1">5</text>
<text x="47.6" y="88.6">6</text>
<text x="76.8" y="86.1">5</text>
<text x="76.8" y="88.6">6</text>
<text x="224.5" y="87.7" transform="rotate(-90 224.5 87.7)">1</text>
<text x="227.1" y="87.7" transform="rotate(-90 227.1 87.7)">3</text>
<text x="229.6" y="87.7" transform="rotate(-90 229.6 87.7)">5</text>
<text x="232.2" y="87.7" transform="rotate(-90 232.2 87.7)">7</text>
<text x="67.1" y="106.1" transform="rotate(-90 67.1 106.1)">1</text>
<text x="57.7" y="109">4</text>
<text x="57.7" y="111.5">3</text>
<text x="74.9" y="111.5">10</text>
<text x="75.5" y="109">9</text>
<text x="74.9" y="114">11</text>
<text x="74.9" y="116.6">12</text>
<text x="74.9" y="119.1">13</text>
<text x="57.7" y="121.7">5</text>
<text x="74.9" y="121.7">14</text>
<text x="74.9" y="124.2">15</text>
<text x="219" y="121.7">1</text>
<text x="226.6" y="121.7">2</text>
<text x="248.8" y="121.7">3</text>
<text x="252.5" y="125.8" transform="rotate(-90 252.5 125.8)">2</text>
<text x="255.2" y="121.7">1</text>
<text x="266" y="125.5">1</text>
<text x="74.9" y="126.7">16</text>
<text x="74.9" y="129.3">17</text>
<text x="74.9" y="131.8">18</text>
<text x="266" y="130.6">2</text>
<text x="57.7" y="134.4">8</text>
<text x="57.7" y="136.9">7</text>
<text x="74.9" y="134.4">19</text>
<text x="74.9" y="136.9">20</text>
<text x="253.3" y="136.9">2</text>
<text x="260.1" y="134.1" transform="rotate(-90 260.1 134.1)">3</text>
<text x="57.7" y="139.4">6</text>
<text x="74.9" y="139.4">21</text>
<text x="74.9" y="142">22</text>
<text x="118.1" y="140.7">22</text>
<text x="118.1" y="143.3">23</text>
<text x="128" y="138.5" transform="rotate(-90 128 138.5)">24</text>
<text x="136.5" y="140.7">5</text>
<text x="136.5" y="143.3">4</text>
<text x="260.1" y="141.7" transform="rotate(-90 260.1 141.7)">1</text>
<text x="74.9" y="144.5">23</text>
<text x="74.9" y="147.1">24</text>
<text x="136.5" y="145.8">7</text>
<text x="136.5" y="148.3">6</text>
<text x="67.1" y="151.8" transform="rotate(-90 67.1 151.8)">2</text>
<text x="118.7" y="153.4">3</text>
<text x="135.8" y="156">11</text>
<text x="136.5" y="150.9">9</text>
<text x="136.5" y="153.4">8</text>
<text x="135.8" y="158.5">10</text>
<text x="135.8" y="161">14</text>
<text x="118.1" y="166.1">21</text>
<text x="135.8" y="163.6">13</text>
<text x="135.8" y="166.1">16</text>
<text x="118.7" y="168.7">2</text>
<text x="118.7" y="171.2">1</text>
<text x="135.8" y="168.7">15</text>
<text x="135.8" y="171.2">18</text>
<text x="135.8" y="173.7">17</text>
<text x="135.8" y="176.3">20</text>
<text x="135.8" y="178.8">19</text>
<text x="128" y="184.2" transform="rotate(-90 128 184.2)">12</text>
</g>
<g font-size="1.8" fill="#0000c2">
<text x="129.4" y="42.5">https://www.jst-mfg.com/product/pdf/eng/eXH.pdf</text>
<text x="220.8" y="43.8">https://www.jst-mfg.com/product/pdf/eng/eXH.pdf</text>
<text x="32.9" y="56.5">https://www.jst-mfg.com/product/pdf/eng/eXH.pdf</text>
<text x="32.9" y="95.9">https://www.jst-mfg.com/product/pdf/eng/eXH.pdf</text>
<text x="237.8" y="107.3">2x4P</text>
<text x="243.7" y="107.3">2.54mm</text>
<text x="252.5" y="107.3">pin</text>
<text x="256.6" y="107.3">header</text>
<text x="186.3" y="136.2">Potentiometer</text>
<text x="179.1" y="140.3">MFR.Part</text>
<text x="181.7" y="142.4">JLCPCB</text>
<text x="182.4" y="138.3">Manufacturer</text>
<text x="188.6" y="140.3">#</text>
<text x="189.9" y="142.4">Part</text>
<text x="191" y="140.3">3362P-1-103LF</text>
<text x="195" y="142.4">#</text>
<text x="196" y="138.3">BOURNS</text>
<text x="197.5" y="142.4">C58159</text>
<text x="178.8" y="144.4">Package</text>
<text x="187.9" y="144.4">Plugin-3P,7x6.6mm</text>
</g>
<text font-size="1.8" fill="#0f0f0f" x="251.5" y="130.5">Buzzer-</text>
<text font-size="1.7" fill="#840000" x="68.7" y="162.6">Micro</text>
</svg>
